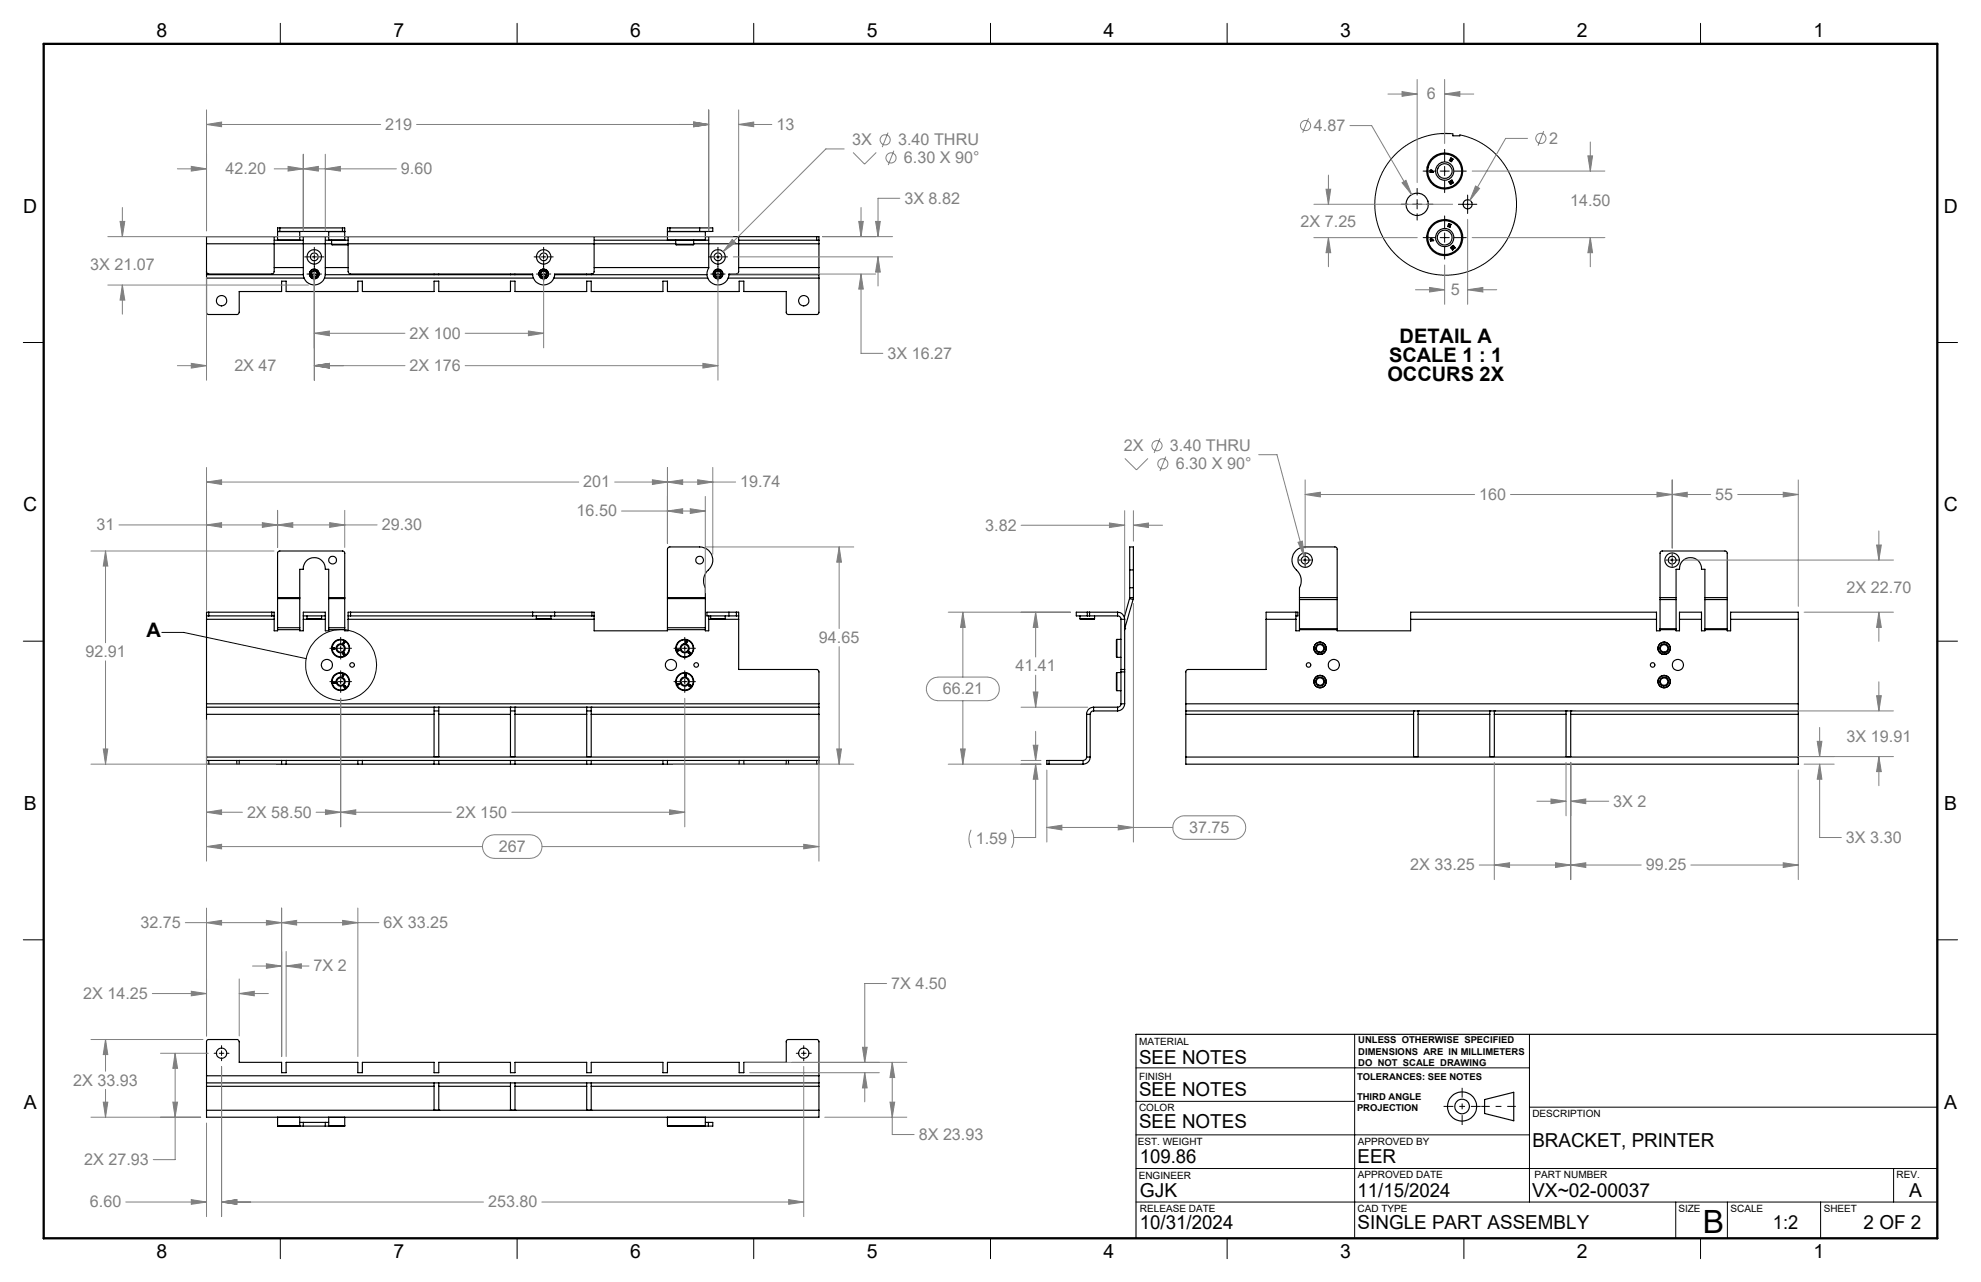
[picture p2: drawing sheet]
<svg xmlns="http://www.w3.org/2000/svg" width="432mm" height="279mm" viewBox="0 0 432 279" stroke-linecap="round" stroke-linejoin="round" font-family="sans-serif">
<g fill="none" stroke="#000" stroke-width=".25">
<path d="M311.8 37h.3v.4h.3v.2h-.7zM311.9 37.1l.1 .3h-.1zM314.1 29.1h2M315.8 39.6l.1-.1 .3 .5-.1-.5 .1-.1 .4 .4-.3-.5 .2-.1 .3 .6-.2 .2-.3-.4 .1 .5-.2 .1zM316.3 34.4l.4 .3v.1l-.4-.2v.1l.3 .2-.1 .1-.3-.2-.1 .2 .3 .1v.1l-.5-.2zM316.7 29.2v.4h1.5v-.2M45 59.2v.7M45 59.9v.7M45 53.1v6.1M45 53.1h27.3M45 59.9h21.1M59.8 51.6v7.6l-.3 .4-14 .1-.4-.2-.1-.3"/>
<path d="M59.8 52.4h6.3M59.8 58.3h6.3M60.5 50.4v.1M60.5 51.6h-15.5v1.5M60.5 52.3v.1M60.5 50.5h14.6M60.5 52.3h4.8M61 49.7h-.5v2.6M61 49.7v.7h-.5M61 49.7h13.6M65.3 50.4v.1M65.3 52.3v.1"/>
<path d="M65.3 50.5v1.8M65.3 51.6h6.3M66.1 51.6v8.1a2.4 2.4 0 0 0 2.4 2.4 2.4 2.4 0 0 0 2.4-2.4v-8.1M67.9 59.9h1.2M70.9 52.4h5M70.9 59.9h45.2M70.9 58.3h5M71.6 50.4v.1M71.6 52.3v.1M71.6 50.5v1.8M71.6 52.3h3.5M72.3 53.2h3.6"/>
<path d="M72.3 53.2l.1 .2h3.5M72.3 52.4v.8M74.6 49.7h.5v2.6M74.6 49.7v.7h.5M75.1 50.4v.1M75.1 52.3v.1M75.1 51.6h70.4M75.9 51.6v1.5M75.9 53.1h71.4M94.6 59.7v.2M95.6 59.7v.2M111.3 59.7v.2"/>
<path d="M112.3 59.7v.2M117.9 59.9h1.2M120.9 59.9h33.2M127.9 59.7v.2M128.9 59.7v.2M129.5 51.6v7.7l-.2 .3-8.4 .1a2.4 2.4 0 0 1-2.4 2.4 2.4 2.4 0 0 1-2.4-2.4h-39.7l-.4-.2-.1-.3v-6.1M129.5 52.4h25M129.5 58.3h25M145.5 50.4v.1M145.5 52.3v.1M145.5 50.5h8.2M145.5 52.3h8.2"/>
<path d="M146 49.7h-.5v2.6M146 49.7v.7h-.5M146 49.7h6.5M147.3 53.2h3.9M147.3 53.2l.1 .2h3.7l.1-.2M147.3 52.4v.8M151.2 52.4v.8M151.2 53.1h27.3M152.5 49.7h2.9v.7h-2.9zM153.7 50.4v.1M153.7 52.3v.1M153.7 50.5v1.8"/>
<path d="M153.7 51.6h24.3M154.5 51.6v6.8a2.4 2.4 0 0 0 1.3 3.6 2.4 2.4 0 0 0 3.1-2.3h1.6l.5-.3v-7.8M155.9 59.9h1.2M158.9 59.9h19.6M161 52.4h17M161 58.3h17.5M178 51.6h.5v.8M178 52.4h.5M178 51.6v.8M178.5 52.4v.7M178.5 58.3v1.6M178.5 59.9v.7"/>
<path d="M178.5 53.1v5.2M311.8 52h.3l.1 .4 .3-.1v.2l-.7 .1zM311.9 52.1l.2 .3h-.2zM315.8 48.7l.5 .2-.1 .1-.3-.1-.1 .1 .4 .1-.1 .2-.3-.2-.1 .2 .4 .2-.6-.1zM316.2 54l.1-.1 .4 .4-.3-.5 .1-.1 .5 .3-.3-.4 .1-.1 .4 .5-.2 .2-.4-.3 .2 .4-.2 .2zM45 60.6v7.5l.4 .4h6.4l.3-.4v-4.6h9.3v-2.2h1v2.2h15.6v-2.2h1v2.2h15.6v-2.2h1v2.2h15.7v-2.2h1v2.2h15.6v-2.2h1v2.2h15.6v-2.2h1v2.2h15.6v-2.2h1v2.2h9.3v4.6l.2 .4h6.5l.4-.4v-7.5M45 60.6h21.3M70.7 60.6h45.6M120.7 60.6h33.6M158.7 60.6h19.8M45 134.2h.5M45 134.2v.8"/>
<path d="M45 135v18.4M45 135h14.8M45.5 133.4h-.5v.8M45.5 133.4v.8M45.5 133.4h13.7M45.5 134.2h13.7M59.2 134.2h.6M59.2 133.4h.6v.8M59.2 133.4v.8M59.8 134.2v.8M59.8 135v2.5h.7v-.3M60.5 136.8v.4"/>
<path d="M60.5 130.2v.3M60.5 130.2v-9.7l.4-.4 14 .1 .2 .3v9.7M60.5 136.8h4.8M60.5 137.2h4.8M60.5 130.5v6.3M60.5 130.5h4.8M60.5 130.2h4.8M65.3 136.8v.4M65.3 130.2v.3M65.3 130.2v-6.1h.8a2.4 2.4 0 0 1 2.4-2.6 2.4 2.4 0 0 1 2.4 2.6h.7v6.1M65.3 130.5v6.3M66.1 134.2h4.8"/>
<path d="M66.1 134.2v-.8h4.8v.8M66.1 134.2v.8M66.1 135v2.5h-.8v-.3M66.1 135h.9M66.9 134.9h3.2M66.9 134.2v.7M66.9 134.9l.1 .1M67 135h3M70 135h.9M70.1 134.2v.7M70.1 134.9l-.1 .1M70.9 134.2v.8"/>
<path d="M70.9 135v2.5h.7v-.3M71.6 136.8v.4M71.6 130.2v.3M71.6 136.8h3.5M71.6 137.2h3.5M71.6 130.5v6.3M71.6 130.5h3.5M71.6 130.2h3.5M74.9 139.8l.3 .2-.2-.1v.3l-.1-.1 .1 .2-.2-.1zM75.1 136.8v.4M75.1 130.2v.3M75.1 130.5v6.3"/>
<path d="M75.9 134.2h.5M75.9 134.2v.8M75.9 135v2.5h-.8v-.3M75.9 135h41.1M76.4 133.4h-.5v.8M76.4 133.4v.8M76.4 133.4h39.7M76.4 134.2h39.7M116.1 133.4h4.8M116.1 134.2h4.8M116.1 133.4v.8M116.9 134.9h3.2"/>
<path d="M116.9 134.2v.7M116.9 134.9l.1 .1M117 135h3M120 135h9.5M120.1 134.2v.7M120.1 134.9l-.1 .1M120.9 133.4v.8M120.9 133.4h8.1M120.9 134.2h8.1M129 133.4h.5v.8M129 134.2h.5M129 133.4v.8"/>
<path d="M129.5 134.2v.8M129.5 135v2.5h16v-.3M145.5 136.8v.4M145.5 130.2v.3M145.5 130.2v-10.7l.4-.3h6.6a2.93 2.93 0 0 1 2.8 2.1 2.93 2.93 0 0 1-1.3 3.3 3.2 3.2 0 0 0-.3 3.5v2.1M145.5 130.5v6.3M145.5 136.8h8.2M145.5 137.2h8.2M145.5 130.5h8.2M145.5 130.2h8.2M149.5 139.7l.3 .1h-.3l.2 .1-.2 .1 .2 .1h-.3zM153.7 136.8v.4"/>
<path d="M153.7 130.2v.3M153.7 130.5v6.3M154.5 134.2v.8M154.5 135h.5M154.5 135v2.5h-.8v-.3M154.9 134.9h3.2M154.9 134.2v.7M154.9 134.9l.1 .1M155 135h3M158 135h3M158.1 134.2v.7M158.1 134.9l-.1 .1"/>
<path d="M158.9 133.4h-4.8v.8h4.8M158.9 133.4v.8M158.9 133.4h1.6M158.9 134.2h1.6M160.5 133.4h.5v.8M160.5 134.2h.5M160.5 133.4v.8M161 134.2v.8M161 135v10.9h17.2l.3 .4v7.1M235.4 134.9h3.2M235.4 134.2v.7M237 134.2h.5"/>
<path d="M237 133.4h.5M237 133.4h-2.4v.8h2.4M237 133.4v.8M237.5 133.4h6.1M237.5 134.2h6.1M237.5 133.4v.8M238.6 134.2v.7M243.5 139.3v4M243.5 139.3h.8M243.6 133.4a1.57 1.57 0 0 1 1.5 1.6M243.6 134.2a.72 .72 0 0 1 .7 .8M243.6 133.4v.8"/>
<path d="M244.3 135h.8M244.3 135v10.9M245.1 137v.2M245.1 137h.1M245.1 135v10.9M246.2 130.5l-1.1 4M246.2 130.5l.8 .2M246.2 124.2v-5h.9v5M246.2 124.2v3.9M246.2 130.2v.3M246.2 130.2h.9M246.2 124.2h.9"/>
<path d="M246.2 128.1h.9M246.2 128.1v2.1M247 130.7l-1.9 6.3M247.1 124.2v3.9M247.1 130.2l-.1 .5M247.1 128.1v2.1M276 135v10.9h-17.2l-.3 .4v7.1M276 135h6.5M282.5 133.4v1.6M282.5 133.4h-6.5v1.6M282.5 133.4h.4v.8h-.4M282.5 135v2.5h.7v-.3"/>
<path d="M283.2 130.2v-2.1a3.3 3.3 0 0 0-1-4.3 2.85 2.85 0 0 1-.3-3 2.85 2.85 0 0 1 2.6-1.6h6.6l.3 .2 .1 10.8M283.2 130.2v.5M283.2 137v.2M283.2 137.2h8.3M283.2 130.2h8.3M283.2 130.7h8.3M283.2 130.7v6.3M283.2 137h8.3M291.5 130.2v.5M291.5 137v.2M291.5 130.7v6.3M307.5 135v-1.6h53.6v1.6"/>
<path d="M307.5 135h53.6M307.5 135v2.5h-16v-.3M361.1 135v2.5h.7v-.3M361.8 130.2v-9.7l.4-.4 14.1 .1 .2 .3v9.7M361.8 130.2v.5M361.8 137v.2M361.8 137.2h3.5M361.8 130.2h3.5M361.8 130.7v6.3M361.8 130.7h3.5M361.8 137h3.5M365.3 130.2v-6.1h.8a2.4 2.4 0 0 1 2.4-2.6 2.4 2.4 0 0 1 2.4 2.6h.7v6.1"/>
<path d="M365.3 130.2v.5M365.3 137v.2M365.3 130.7v6.3M366.1 135v-1.6h4.8v1.6M366.1 135h4.8M366.1 135v2.5h-.8v-.3M370.9 135v2.5h.7v-.3M371.6 130.2v.5M371.6 137v.2M371.6 137.2h4.9M371.6 130.2h4.9M371.6 130.7v6.3"/>
<path d="M371.6 130.7h4.9M371.6 137h4.9M376.5 130.2v.5M376.5 137v.2M376.5 130.7v6.3M377.2 135v-1.6h14.8v1.6M377.2 135h14.8M377.2 135v2.5h-.7v-.3M392 135v18.4M45 154.1v1.6M45 153.4v.7M45 155.7v9.3"/>
<path d="M45 154.1h133.5M45 155.7h49.6M45 153.4h133.5M72.7 148.7l.3 .2h-.3zM72.7 141.3h.1l-.1 .1M72.7 141.1l.3 .3h-.3zM72.7 148.7l.1 .1zM74.7 147l.2 .1-.2 .1 .2 .1-.2-.1 .1 .2-.2-.1zM74.7 142.5l.2 .2v-.3l.2 .2-.1-.3 .2 .3-.3-.1 .1 .2-.1 .1zM74.9 140.1h.1M74.9 149.6l.2 .2-.1-.3 .3 .1-.2-.2 .3 .2-.1 .2-.2-.2v.3zM94.6 154.1v1.6"/>
<path d="M94.6 154.1h.1M94.6 155.7v9.2h1v-9.2M94.6 154.9h1M95.6 154.1v1.6M95.6 154.1h.1M95.6 155.7h15.7M111.3 154.1v1.6M111.3 154.1h.1M111.3 155.7v9.2h1v-9.2M111.3 154.9h1M112.3 154.1v1.6M112.3 154.1h.1"/>
<path d="M112.3 155.7h15.6M127.9 154.1v1.6M127.9 154.1h.1M127.9 155.7v9.2h1v-9.2M127.9 154.9h1M128.9 154.1v1.6M128.9 154.1h.1M128.9 155.7h49.6M147.7 149l.4 .2-.3 .1zM147.7 141.6l.4 .2-.3 .1zM147.8 141.7l.1 .1zM147.8 149l.1 .2z"/>
<path d="M149.3 147h.3h-.2l.2 .1-.2 .1 .2 .1h-.3zM149.6 147.3h.1M150.2 142.1l.3 .1h-.3l.1 .3-.3-.2 .3 .2-.2-.3 .3 .1zM150.2 149.3h.1M150.3 149.2l.3 .2h-.3l.1 .3-.3-.2 .3 .1-.2-.3 .3 .1zM178.5 154.1v1.6M178.5 153.4v.7M178.5 155.7v9.3M236.9 155.7h.7M236.9 155.7v9.3M237.6 155.7v9.3M238.4 154.1a1.51 1.51 0 0 0-1.5 1.6"/>
<path d="M238.4 154.9a.72 .72 0 0 0-.8 .8M238.4 154.1h5.2M238.4 154.9h5.2M238.4 154.1v.8M243.5 146.6v3.9M243.5 150.5h.8M243.5 146.6h.8M243.5 143.3h.8M243.6 154.1v.8M244.3 145.9v.5M244.3 153.4a.72 .72 0 0 1-.7 .7M244.3 153.4h.8"/>
<path d="M244.3 145.9h.8M244.3 146.4v7M244.3 146.4h.8M245.1 145.9v.5M245.1 153.4a1.57 1.57 0 0 1-1.5 1.5M245.1 146.4v7M258.5 153.4v1.5M258.5 154.9v.8M258.5 155.7h49.6M258.5 154.9h133.5M258.5 153.4h133.5M258.5 155.7v9.3"/>
<path d="M308.1 154.9h.1M308.1 154.9v.8M308.1 155.7v9.2h1v-9.2M309.1 154.9h.1M309.1 154.9v.8M309.1 155.7h15.6M324.7 154.9h.1M324.7 154.9v.8M324.7 155.7v9.2h1v-9.2M325.7 154.9h.1M325.7 154.9v.8M325.7 155.7h15.6"/>
<path d="M341.3 154.9h.1M341.3 154.9v.8M341.3 155.7v9.2h1.1v-9.2M342.4 154.9h.1M342.4 154.9v.8M342.4 155.7h49.6M392 153.4v1.5M392 154.9v.8M392 155.7v9.3M45 165.7h.5M45 165.7v.8h.5M45 165v.7"/>
<path d="M45 165h133.5M45.5 166.5h6.1M45.5 165.7h6.1M45.5 165.7v.8M51.6 165.7h.5M51.6 166.5h.5M51.6 165.7v.8M52.1 166.5h119.3M52.1 165.7h119.3M52.1 165.7v.8M61.4 165.7v.8M62.4 165.7v.8"/>
<path d="M78 165.7v.8M79 165.7v.8M94.6 165.7v.8M95.6 165.7v.8M111.3 165.7v.8M112.3 165.7v.8M127.9 165.7v.8M128.9 165.7v.8M144.5 165.7v.8M145.5 165.7v.8M161.1 165.7v.8M162.1 165.7v.8"/>
<path d="M171.4 165.7h.5M171.4 166.5h.5M171.4 165.7v.8M171.9 166.5h6.1M171.9 165.7v.8M171.9 165.7h6.1M178 165.7h.5M178 165.7v.8M178.5 165.7v.8h-.5M178.5 165v.7M228.7 165.7h-.5v.8h.5M228.7 166.5h7.4"/>
<path d="M228.7 165.7h7.4M228.7 165.7v.8M236.1 165.7v.8M236.9 165a.78 .78 0 0 1-.8 .7M236.9 165h.7M237.6 165a1.57 1.57 0 0 1-1.5 1.5M258.5 165v1.5h133.5v-1.5M258.5 165h133.5M45 234.5v-7.6l.4-.3h6.4l.3 .4v4.5h9.3v2.3h1v-2.3h15.6v2.3h1v-2.3h15.6v2.3h1v-2.3h15.7v2.3h1v-2.3h15.6v2.3h1v-2.3h15.6v2.3h1v-2.3h15.6v2.3h1v-2.3h9.3v-4.6l.2-.3h6.5l.4 .3v7.6M45 234.5v1.5M45 236v.7M45 236.7v5.3"/>
<path d="M45 234.5h133.5M45 236h133.5M45 236.7h49.6M94.6 236v.7M94.6 236.7v5.3M95.6 236v.7M95.6 236.7v5.3M95.6 236.7h15.7M111.3 236v.7M111.3 236.7v5.3M112.3 236v.7M112.3 236.7v5.3"/>
<path d="M112.3 236.7h15.6M127.9 236v.7M127.9 236.7v5.3M128.9 236v.7M128.9 236.7v5.3M128.9 236.7h49.6M178.5 234.5v1.5M178.5 236v.7M178.5 236.7v5.3M323.6 239.6l6.4-1.5v6.2l-6.4-1.6zM422.3 225.4h-174.7v44.5M45 242v1.5h133.5v-1.5"/>
<path d="M45 242h133.5M60.5 243.5h.1M60.5 245.4h5.6M60.5 243.5v1.9M60.5 243.5h4.8M60.5 245.4h4.8M65.3 243.5h.1M65.3 245.4h.1M65.3 243.5v1.9M65.3 244.6h.8M66.1 245.4h4.8M66.1 244.6h4.8"/>
<path d="M66.1 244.6v.8M70.9 244.6v.8M70.9 244.6h.7M71.6 243.5h.1M71.6 245.4h.1M71.6 243.5v1.9M71.6 243.5h3.5M71.6 245.4h3.5M75.1 243.5h.1M75.1 245.4h-4.2M75.1 243.5v1.9M94.6 242h.1"/>
<path d="M95.6 242h.1M111.3 242h.1M112.3 242h.1M127.9 242h.1M128.9 242h.1M145.5 243.5h.1M145.5 245.4h8.2M145.5 243.5v1.9M145.5 243.5h8.2M153.7 243.5h.1M153.7 245.4h.1M153.7 245.4h.7"/>
<path d="M153.7 244.6h.7M153.7 243.5v1.9M154.4 244.6h1v.8h-1M154.4 244.6v.8"/>
<circle cx="314.9" cy="37.3" r="2.01"/>
<circle cx="314.9" cy="37.3" r="3.7"/>
<circle cx="314.9" cy="37.3" r="1.6"/>
<circle cx="314.9" cy="37.3" r="3.9"/>
<circle cx="68.5" cy="56" r="1.59"/>
<circle cx="68.5" cy="59.7" r="1.05"/>
<circle cx="68.5" cy="59.7" r=".62"/>
<circle cx="68.5" cy="59.7" r=".77"/>
<circle cx="68.5" cy="59.7" r="1.04"/>
<circle cx="68.5" cy="56" r=".85"/>
<circle cx="118.5" cy="56" r="1.58"/>
<circle cx="118.5" cy="59.7" r=".61"/>
<circle cx="118.5" cy="59.7" r="1.04"/>
<circle cx="118.5" cy="59.7" r="1.05"/>
<circle cx="118.5" cy="56" r=".85"/>
<circle cx="118.5" cy="59.7" r=".76"/>
<circle cx="156.5" cy="56" r=".85"/>
<circle cx="156.5" cy="59.7" r=".61"/>
<circle cx="156.5" cy="59.7" r="1.05"/>
<circle cx="156.5" cy="56" r="1.59"/>
<circle cx="156.5" cy="59.7" r=".76"/>
<circle cx="308.9" cy="44.5" r="2.45"/>
<circle cx="314.9" cy="51.8" r="1.63"/>
<circle cx="314.9" cy="51.8" r="3.9"/>
<circle cx="314.9" cy="51.8" r="3.7"/>
<circle cx="314.9" cy="51.8" r="1.99"/>
<circle cx="319.9" cy="44.5" r="1"/>
<circle cx="48.3" cy="65.5" r="1.13"/>
<circle cx="175.2" cy="65.6" r="1.12"/>
<circle cx="72.5" cy="122.1" r=".85"/>
<circle cx="152.5" cy="122.1" r=".85"/>
<circle cx="284.5" cy="122.1" r=".85"/>
<circle cx="284.5" cy="122.1" r="1.58"/>
<circle cx="364.5" cy="122.1" r="1.57"/>
<circle cx="364.5" cy="122.1" r=".85"/>
<circle cx="71.2" cy="144.9" r="1.21"/>
<circle cx="74.2" cy="141.3" r="1.86"/>
<circle cx="74.2" cy="148.6" r=".8"/>
<circle cx="74.2" cy="148.6" r="1"/>
<circle cx="74.2" cy="141.3" r="1.96"/>
<circle cx="74.3" cy="141.3" r=".81"/>
<circle cx="74.3" cy="141.3" r="1.01"/>
<circle cx="74.3" cy="148.6" r="1.85"/>
<circle cx="74.3" cy="148.6" r="1.97"/>
<circle cx="76.8" cy="144.9" r=".5"/>
<circle cx="146.2" cy="144.9" r="1.21"/>
<circle cx="149.2" cy="141.3" r="1.86"/>
<circle cx="149.2" cy="148.6" r=".81"/>
<circle cx="149.2" cy="141.3" r="1.97"/>
<circle cx="149.2" cy="141.3" r="1.01"/>
<circle cx="149.2" cy="148.5" r="1.85"/>
<circle cx="149.3" cy="148.6" r=".99"/>
<circle cx="149.3" cy="148.5" r="1.98"/>
<circle cx="149.3" cy="141.3" r=".81"/>
<circle cx="151.8" cy="144.9" r=".5"/>
<circle cx="285.2" cy="144.9" r=".5"/>
<circle cx="287.7" cy="141.3" r="1.34"/>
<circle cx="287.7" cy="148.5" r="1.36"/>
<circle cx="287.7" cy="148.5" r=".8"/>
<circle cx="287.7" cy="141.3" r="1.01"/>
<circle cx="287.7" cy="141.3" r="1.33"/>
<circle cx="287.7" cy="148.6" r="1.34"/>
<circle cx="287.7" cy="148.5" r="1"/>
<circle cx="287.7" cy="141.3" r=".81"/>
<circle cx="290.7" cy="144.9" r="1.21"/>
<circle cx="360.2" cy="144.9" r=".5"/>
<circle cx="362.7" cy="148.5" r="1.34"/>
<circle cx="362.7" cy="148.6" r=".82"/>
<circle cx="362.7" cy="141.3" r="1.34"/>
<circle cx="362.7" cy="148.5" r="1.36"/>
<circle cx="362.7" cy="148.5" r="1.01"/>
<circle cx="362.7" cy="141.3" r=".81"/>
<circle cx="362.7" cy="141.3" r="1.01"/>
<circle cx="365.7" cy="144.9" r="1.22"/>
<circle cx="48.3" cy="229.6" r="1.13"/>
<circle cx="175.2" cy="229.5" r="1.12"/>
<circle cx="318.7" cy="241.1" r="3.2"/>
<circle cx="318.7" cy="241.2" r="1.6"/>
</g>
<g fill="none" stroke="#000" stroke-width=".22">
<path d="M61.1 5.1v4.5M112.7 5.1v4.5M164.3 5.1v4.5M215.9 5.1v4.5M267.5 5.1v4.5M319.1 5.1v4.5M370.7 5.1v4.5M310.2 37.3h2.7M313.9 37.3h2M314.9 32.6v2.6M314.9 36.3v2M314.9 39.3v2.7"/>
<path d="M316.7 29.2l-3.1-.1-3 .6-2.8 1.2-2.5 1.7-2.1 2-1.8 2.8-.9 2.2-.7 3.1-.1 2.8 .4 2.6 .8 2.5 .9 1.8 .9 1.3 2 2.3 2.6 1.9 2.8 1.3 3.1 .7 2.6 .1 3.4-.6 2-.7 2.2-1.1 1.1-.8 2.5-2.3 1.4-2.1 1.4-3 .6-2.7 .2-3-.5-2.8-.9-2.6-1.5-2.7-1.8-2.2-2.4-1.9-2.6-1.3-2.7-.8M316.9 37.3h2.7M66.4 56h1.1M66.9 59.7h.6M68 56h1M68 59.7h1M68.5 53.9v1.1M68.5 55.5v1M68.5 57v1.1M68.5 58.1v.6M68.5 59.2v1M69.5 56h1.1"/>
<path d="M69.5 59.7h.6M116.4 56h1.1M116.9 59.7h.6M118 56h1M118 59.7h1M118.5 53.9v1.1M118.5 55.5v1M118.5 57v1.1M118.5 58.1v.6M118.5 59.2v1M119.5 56h1.1M119.5 59.7h.6"/>
<path d="M154.4 56h1.1M154.9 59.7h.6M156 56h1M156 59.7h1M156.5 53.9v1.1M156.5 55.5v1M156.5 57v1.1M156.5 58.1v.6M156.5 59.2v1M157.5 56h1.1M157.5 59.7h.5M305.4 44.5h1.5"/>
<path d="M307.9 44.5h2M308.9 41.1v1.4M308.9 43.5v2M308.9 46.6v1.4M310.2 51.8h2.7M310.9 44.5h1.4M313.9 51.8h2M314.9 47.1v2.6M314.9 50.8v2M314.9 53.8v2.7M316.9 51.8h2.7M317.9 44.5h4"/>
<path d="M319.9 42.5v4M5.1 74.6h4.4M68.5 60.7v.6M118.5 60.7v.6M156.5 60.7v.6M422.3 74.6h4.4M5.1 139.7h4.4M35.3 137.8h4.7l26.7 5.7M74.3 138.9v1.4M149.3 138.9v1.4M283.1 122.1h.4M284 122.1h1"/>
<path d="M284.5 120.7v.4M284.5 121.6v1M284.5 123.1v.3M285.5 122.1h.3M363.1 122.1h.4M364 122.1h1M364.5 120.7v.4M364.5 121.6v1M364.5 123.1v.3M365.5 122.1h.3M422.3 139.7h4.4M71.9 141.3h1.3"/>
<path d="M71.9 148.6h1.3M73.7 141.3h1.1M73.7 148.6h1.1M74.3 140.8v1M74.3 142.3v1.4M74.3 146.2v1.3M74.3 148v1M74.3 149.6v1.3M75.2 141.3h1.4M75.2 148.6h1.4M146.9 141.3h1.3M146.9 148.6h1.3"/>
<path d="M148.7 141.3h1.1M148.7 148.6h1.1M149.3 140.8v1M149.3 142.3v1.4M149.3 146.2v1.3M149.3 148v1M149.3 149.6v1.3M150.2 141.3h1.4M150.2 148.6h1.4M5.1 204.8h4.4M422.3 204.8h4.4M46.7 229.6h.6"/>
<path d="M47.8 229.6h1M48.3 227.9v.6M48.3 229v1M48.3 230.5v.7M49.3 229.6h.6M173.6 229.6h.6M174.7 229.6h1M175.2 227.9v.6M175.2 229v1M175.2 230.5v.7M176.2 229.6h.6M247.6 232.7h85.8"/>
<path d="M295.3 225.4v44.5M333.4 225.4v36.6M247.6 254.7h174.7M247.6 247.3h85.8M247.6 240h47.7M333.4 241.3h88.9M412.7 254.7v7.3M61.1 269.9v4.4M112.7 269.9v4.4M164.3 269.9v4.4M215.9 269.9v4.4M247.6 262h174.7"/>
<path d="M267.5 269.9v4.4M319.1 269.9v4.4M365.3 262v7.9M370.7 269.9v4.4M376.5 262v7.9M396.8 262v7.9"/>
<circle cx="74.4" cy="144.9" r="7.7"/>
</g>
<g fill="none" stroke="#808080" stroke-width=".22">
<path d="M305.6 20l3.3 .5-3.3 .5zM308.9 17.3v22.5M314.9 17.3v14M38.7 36.8h6.3M41.7 36.3l3.3 .5-3.3 .5zM45 27.1l3.3-.5v1zM45 24v26.3M45 27.1h38M59.8 36.8h26.6M62.8 36.3l3.3 .5-3.3 .5zM66.1 36.8l3.3-.5v1zM66.1 33.6v16.7"/>
<path d="M70.9 36.8l3.3-.5v1zM70.9 33.6v16.7M90.8 27.1h63.7M151.2 26.6l3.3 .5-3.3 .5zM154.5 24v26.3M161 27.1l3.3-.5v1zM161 24v26.3M161 27.1h7.2M184 32.5h-4l-22.4 22.4M185.9 33.2l2.6 2.6 2.5-2.6M193.6 28.9l-1.3 3.2M194.8 32.8l-1.2 3.2"/>
<path d="M285.2 25.8l-1.2 3.1M289.6 38.2v6.3M294.3 27.4h4.7l8.7 15M302.5 20.5h6.4M305.6 39.8l.9-.5 1.2 3.1zM314.9 20.5l3.3-.5v1zM314.9 20.5h6.3M320.9 37.3h28.9M333 30.2h-4.8l-7.8 13.5M336.5 28.6l-1.3 3.2M346.1 34h1l-.5 3.3zM346.6 30.9v6.4"/>
<path d="M23.5 51.6h136.2M26.2 48.3h1l-.5 3.3zM26.7 45.2v6.4M68.5 59.3v23.6M118.5 59.3v16.5M156.5 59.3v23.6M159.3 59.7h31.6M159.6 52.2l.7 .7-2.7 2zM159.8 56h34.8M179.3 51.6h15.3M187.2 48.3h1l-.5 3.3zM187.7 59.7l.5 3.3h-1z"/>
<path d="M187.7 59.7v17.3h4.7M187.7 45.2v6.4M190.9 48.3h1l-.5 3.3zM191.4 56l.5 3.3h-1zM191.4 56v6.3M196.1 43.2h-4.7v8.4M286.4 51.8h22.5M286.4 44.5h30.2M289 41.2h1.1l-.5 3.3zM289.6 51.8l.5 3.3h-1.1zM289.6 51.8v6.3M314.9 57.7v8.6"/>
<path d="M319.9 47.8v18.5M320.9 51.8h28.9M321.6 40.5l.9 .6-2.1 2.6zM346.6 51.8l.5 3.3h-1zM346.6 51.8v6.3M23.5 62.1h43.7M26.7 62.1l.5 3.3h-1zM26.7 62.1v6.4M38.7 79.7h6.3M41.7 79.2l3.3 .5-3.3 .5zM45 60.5v22.4M68.5 79.7l3.3-.5v1z"/>
<path d="M68.5 72.6l3.3-.5v1.1zM68.5 79.7h19.8M68.5 72.6h19.8M101.4 79.7h55.1M101.4 72.6h17.1M115.2 72.1l3.3 .5-3.3 .6zM153.2 79.2l3.3 .5-3.3 .5zM308.5 63.1h6.4M311.6 62.7l3.3 .4-3.3 .5zM319.9 63.1l3.3-.4v.9zM319.9 63.1h6.3M245.2 99.9l2.5 2.5 2.5-2.5"/>
<path d="M252.8 95.6l-1.2 3.1M254.1 99.5l-1.3 3.2M274.4 99.1h3.9l6 22.1M25.9 114.4h56.3M45 114.4l3.3-.5v1zM45 105.1l3.3-.5v1zM45 101.9v31.1M45 105.1h81.2M57.2 113.9l3.3 .5-3.3 .5zM60.5 114.4l3.3-.5v1zM60.5 111.2v8.1M71.9 113.9l3.2 .5-3.2 .5z"/>
<path d="M75.1 111.2v8.1M134 105.1h26.3M135.5 111.4h18.2M142.2 104.6l3.3 .5-3.3 .5zM145.5 111.4l3.3-.5v1zM145.5 105.1l3.3-.5v1zM145.5 101.9v16.5M150.5 110.9l3.2 .5-3.2 .5zM152.1 104.6l3.3 .5-3.3 .5zM153.7 108.2v21M153.8 119.2h32.3M155.4 101.9v18.9"/>
<path d="M182.9 119.2l.5 3.3h-1zM182.9 119.2v17.8M222.6 114.5h22.5M241.8 114l3.3 .5-3.3 .5zM245.1 111.3v22.4M247.1 114.5l3.2-.5v1zM247.1 111.3v6.6M247.1 114.5h6.3M282.9 118.2l1-.3 .4 3.3zM284.5 107.8l3.3-.5v1zM284.5 107.8h36.9M284.5 104.6v14.9"/>
<path d="M329.2 107.8h43.7M361.2 107.3l3.3 .5-3.3 .5zM364.5 107.8l3.3-.5v1zM364.5 104.6v14.9M378.8 107.8h13.2M388.7 107.3l3.3 .5-3.3 .5zM392 104.6v27.6M409 118.8h1.1l-.6 3.3zM409.5 115.7v6.4M19.8 120.1h39.9M23 120.1l.5 3.3h-1zM23 120.1v20"/>
<path d="M206.7 133.4h26.6M209.9 133.4l.5 3.3h-1zM209.9 133.4v14.2M225.7 133.4l.5 3.3h-1zM225.7 133.4v9.8M247.1 131.5v52M367.1 122.1h45.6M393.2 133.4h19.5M409.5 133.4l.6 3.3h-1.1zM409.5 133.4v6.4M23 144v22.5M45 157v30.7"/>
<path d="M74.3 152.2v28M149.3 152.2v28M178.5 157v30.7M182.9 140.9v25.6M202.6 148.4l1-.7 .9-.1h10.8a2.58 2.58 0 0 1 2.5 2.5 2.58 2.58 0 0 1-2.5 2.6h-10.8a2.57 2.57 0 0 1-2.4-1.6 2.57 2.57 0 0 1 .5-2.7zM209.9 152.7v13.8M222.6 154.1h14.5M225.2 150.8h1l-.5 3.3zM225.7 147.1v7M225.7 159.4v6.3M343.6 154.9h69.1M396.6 158.5v6.4"/>
<path d="M409 151.6h1.1l-.6 3.3zM409.5 148.6v6.3M19.8 166.5h40.3M22.5 163.2h1l-.5 3.3zM45 177l3.3-.5v1zM45 177h7.8M68.9 177h29.5M70.9 176.5l3.4 .5-3.4 .5zM74.3 177l3.2-.5v1zM111.5 177h37.8M145.9 176.5l3.4 .5-3.4 .5zM146.8 166.5h39.3"/>
<path d="M182.4 163.2h1l-.5 3.3zM206.7 166.5h20.2M209.4 163.2h1l-.5 3.3zM222.6 165.7h4.3M225.2 162.4h1l-.5 3.3zM225.7 166.5l.5 3.3h-1zM225.7 166.5v16h-4.7M228.2 167.8v15.7M243.7 179.8l3.4 .5-3.4 .6zM256.5 178.4a2.39 2.39 0 0 1 1.7-.6h10.8a2.56 2.56 0 0 1 2.5 2.6 2.56 2.56 0 0 1-2.5 2.5h-10.8a2.56 2.56 0 0 1-2.4-1.6 2.56 2.56 0 0 1 .7-2.9zM325.7 166.2v25.5M335 174.6h6.3"/>
<path d="M338.1 174.1l3.2 .5-3.2 .6zM341.3 166.2v11.6M342.4 174.6l3.3-.5v1.1zM342.4 166.2v25.5M342.4 174.6h8.3M343.6 164.9h69.1M392 167.8v23.9M393.2 166.5h6.6M396.1 161.6h1l-.5 3.3zM396.6 166.5l.5 3.3h-1zM396.6 166.5v16h4.8M409.5 164.9l.6 3.3h-1.1z"/>
<path d="M409.5 164.9v6.3M45 184.5l3.3-.5v1zM45 197.9v27.9M45 184.5h60.2M61.4 197.9v32.4M78 197.9v32.4M105.9 182.7l.9-.6 .9-.2h7.9a2.58 2.58 0 0 1 2.5 2.6 2.58 2.58 0 0 1-2.5 2.6h-7.9a2.57 2.57 0 0 1-2.3-1.6 2.57 2.57 0 0 1 .5-2.8zM118.1 184.5h60.4M175.2 184l3.3 .5-3.3 .5zM211.7 180.8a4.5 4.5 0 0 0 0 4M220.5 180.8a4.5 4.5 0 0 1 0 4M228.2 180.3l3.3-.5v1.1z"/>
<path d="M228.2 180.3h27.4M322.4 188.5h35.4M325.7 188.5l3.3-.5v1.1zM339.1 188l3.3 .5-3.3 .6zM342.4 188.5l3.3-.5v1.1zM368.5 188.5h23.5M388.7 188l3.3 .5-3.3 .6zM33.2 216.5h11.8M40.4 201.1h42.2M41.7 216l3.3 .5-3.3 .5zM45 201.1l3.3-.5v1zM52.1 216.5l3.3-.5v1z"/>
<path d="M52.1 213.4v12.4M52.1 216.5h6.4M55 210.5h6.4M58.1 210l3.3 .5-3.3 .5zM58.1 200.6l3.3 .5-3.3 .5zM61.4 201.1l3.3-.5v1zM62.4 210.5l3.3-.5v1zM62.4 207.4v22.9M62.4 210.5h4.9M74.7 200.6l3.3 .5-3.3 .5zM193.3 214.3h-4.8v17.2M19.8 226.6h24.4"/>
<path d="M23 226.6l.5 3.2h-1zM23 226.6v6.9M23 237.4v6.1M35 229.6h10.4M38.2 229.6l.5 3.2h-1zM38.2 229.6v23.1h-4.8M48.3 232.4v32.7M162.4 231.5h35.3M163.4 233.8h28.3M175.2 232.4v32.7M188 228.2h1l-.5 3.3zM188.5 233.8l.5 3.3h-1z"/>
<path d="M188.5 233.8v6.3M194.5 231.5l.5 3.3h-1zM194.5 231.5v15.8h4.7M19.8 243.5h23.9M22.5 240.2h1l-.5 3.3zM37.7 240.2h1l-.5 3.3zM45 244.8v20.3M179.8 243.5h17.9M194 240.2h1l-.5 3.3zM27.4 262h17.6M41.7 261.4l3.3 .6-3.3 .5zM48.3 262l3.3-.6v1.1z"/>
<path d="M48.3 262h57.1M118.1 262h57.1M171.9 261.4l3.3 .6-3.3 .5z"/>
<circle cx="193" cy="30.5" r="1.11"/>
<circle cx="194.2" cy="34.4" r="1.11"/>
<circle cx="284.6" cy="27.4" r="1.1"/>
<circle cx="335.9" cy="30.2" r="1.12"/>
<circle cx="252.2" cy="97.1" r="1.1"/>
<circle cx="253.5" cy="101.1" r="1.11"/>
</g>
<path d="M330.4 241.1h-7.5" fill="none" stroke="#000" stroke-width=".22" stroke-dasharray="15.2 1.3 1.3 1.3" stroke-dashoffset="13.4" stroke-linecap="butt"/>
<path d="M318.7 237.1v8.1M314.7 241.1h8.1" fill="none" stroke="#000" stroke-width=".22" stroke-dasharray="15.2 1.3 1.3 1.3" stroke-dashoffset="13.1" stroke-linecap="butt"/>
<path d="M9.5 9.6h412.8v260.3h-412.8z" fill="none" stroke="#000" stroke-width=".5"/>
<path d="M45 184.5l3.3-.5v1zM175.2 184l3.3 .5-3.3 .5zM45 114.4l3.3-.5v1zM57.2 113.9l3.3 .5-3.3 .5zM45 105.1l3.3-.5v1zM142.2 104.6l3.3 .5-3.3 .5zM45 177l3.3-.5v1zM70.9 176.5l3.4 .5-3.4 .5zM74.3 177l3.2-.5v1zM145.9 176.5l3.4 .5-3.4 .5zM60.5 114.4l3.3-.5v1zM71.9 113.9l3.2 .5-3.2 .5zM145.5 111.4l3.3-.5v1zM150.5 110.9l3.2 .5-3.2 .5zM152.1 104.6l3.3 .5-3.3 .5zM145.5 105.1l3.3-.5v1zM22.5 163.2h1l-.5 3.3zM23 120.1l.5 3.3h-1zM182.4 163.2h1l-.5 3.3zM182.9 119.2l.5 3.3h-1zM41.7 261.4l3.3 .6-3.3 .5zM48.3 262l3.3-.6v1.1zM48.3 262l3.3-.6v1.1zM171.9 261.4l3.3 .6-3.3 .5zM37.7 240.2h1l-.5 3.3zM38.2 229.6l.5 3.2h-1zM58.1 210l3.3 .5-3.3 .5zM62.4 210.5l3.3-.5v1zM188 228.2h1l-.5 3.3zM188.5 233.8l.5 3.3h-1zM45 201.1l3.3-.5v1zM58.1 200.6l3.3 .5-3.3 .5zM61.4 201.1l3.3-.5v1zM74.7 200.6l3.3 .5-3.3 .5zM52.1 216.5l3.3-.5v1zM41.7 216l3.3 .5-3.3 .5zM194 240.2h1l-.5 3.3zM194.5 231.5l.5 3.3h-1zM23 226.6l.5 3.2h-1zM22.5 240.2h1l-.5 3.3zM241.8 114l3.3 .5-3.3 .5zM247.1 114.5l3.2-.5v1zM209.4 163.2h1l-.5 3.3zM209.9 133.4l.5 3.3h-1zM225.2 162.4h1l-.5 3.3zM225.7 166.5l.5 3.3h-1zM225.7 133.4l.5 3.3h-1zM225.2 150.8h1l-.5 3.3zM228.2 180.3l3.3-.5v1.1zM243.7 179.8l3.4 .5-3.4 .6zM151.2 26.6l3.3 .5-3.3 .5zM161 27.1l3.3-.5v1zM41.7 79.2l3.3 .5-3.3 .5zM68.5 79.7l3.3-.5v1zM68.5 72.6l3.3-.5v1.1zM115.2 72.1l3.3 .5-3.3 .6zM68.5 79.7l3.3-.5v1zM153.2 79.2l3.3 .5-3.3 .5zM190.9 48.3h1l-.5 3.3zM191.4 56l.5 3.3h-1zM187.2 48.3h1l-.5 3.3zM187.7 59.7l.5 3.3h-1zM70.9 36.8l3.3-.5v1zM62.8 36.3l3.3 .5-3.3 .5zM159.6 52.2l-2 2.7 2.7-2zM26.2 48.3h1l-.5 3.3zM26.7 62.1l.5 3.3h-1zM151.2 26.6l3.3 .5-3.3 .5zM45 27.1l3.3-.5v1zM41.7 36.3l3.3 .5-3.3 .5zM66.1 36.8l3.3-.5v1zM346.6 51.8l.5 3.3h-1zM346.1 34h1l-.5 3.3zM289.6 51.8l.5 3.3h-1.1zM289 41.2h1.1l-.5 3.3zM314.9 20.5l3.3-.5v1zM305.6 20l3.3 .5-3.3 .5zM319.9 63.1l3.3-.4v.9zM311.6 62.7l3.3 .4-3.3 .5zM305.6 39.8l2.1 2.6-1.2-3.1zM321.6 40.5l-1.2 3.2 2.1-2.6zM388.7 107.3l3.3 .5-3.3 .5zM364.5 107.8l3.3-.5v1zM361.2 107.3l3.3 .5-3.3 .5zM284.5 107.8l3.3-.5v1zM409.5 133.4l.6 3.3h-1.1zM409 118.8h1.1l-.6 3.3zM282.9 118.2l1.4 3-.4-3.3zM388.7 188l3.3 .5-3.3 .6zM342.4 188.5l3.3-.5v1.1zM339.1 188l3.3 .5-3.3 .6zM325.7 188.5l3.3-.5v1.1zM342.4 174.6l3.3-.5v1.1zM338.1 174.1l3.2 .5-3.2 .6zM396.6 166.5l.5 3.3h-1zM396.1 161.6h1l-.5 3.3zM409.5 164.9l.6 3.3h-1.1zM409 151.6h1.1l-.6 3.3z" fill="#808080"/>
<text font-size="7" x="371.2" y="268.7">B</text>
<g font-size="4.4">
<text x="305.1" y="74.7">DETAIL A</text>
<text x="302.4" y="83.1">OCCURS 2X</text>
<text x="302.8" y="78.9">SCALE 1 : 1</text>
<text x="31.9" y="138.9">A</text>
</g>
<g font-size="4.2">
<text x="34.1" y="8.1">8</text>
<text x="85.7" y="8.1">7</text>
<text x="137.3" y="8.1">6</text>
<text x="188.9" y="8.1">5</text>
<text x="240.5" y="8.1">4</text>
<text x="292.1" y="8.1">3</text>
<text x="343.7" y="8.1">2</text>
<text x="395.3" y="8.1">1</text>
<text x="5.1" y="46.4">D</text>
<text x="423.7" y="46.4">D</text>
<text x="5.1" y="111.4">C</text>
<text x="423.7" y="111.4">C</text>
<text x="5.2" y="176.5">B</text>
<text x="423.8" y="176.5">B</text>
<text x="248.3" y="232">SEE NOTES</text>
<text x="248.3" y="238.9">SEE NOTES</text>
<text x="5.2" y="241.6">A</text>
<text x="248.3" y="245.9">SEE NOTES</text>
<text x="423.8" y="241.6">A</text>
<text x="334" y="249.9">BRACKET, PRINTER</text>
<text x="248.5" y="253.4">109.86</text>
<text x="295.9" y="253.4">EER</text>
<text x="248.5" y="260.8">GJK</text>
<text x="295.9" y="260.8">11/15/2024</text>
<text x="334" y="260.8">VX~02-00037</text>
<text x="416.1" y="260.9">A</text>
<text x="248.5" y="267.9">10/31/2024</text>
<text x="295.9" y="267.9">SINGLE PART ASSEMBLY</text>
<text x="386.5" y="267.9">1:2</text>
<text x="406.2" y="267.9">2 OF 2</text>
<text x="34.1" y="274.2">8</text>
<text x="85.7" y="274.2">7</text>
<text x="137.3" y="274.2">6</text>
<text x="188.9" y="274.2">5</text>
<text x="240.5" y="274.2">4</text>
<text x="292.1" y="274.2">3</text>
<text x="343.7" y="274.2">2</text>
<text x="395.3" y="274.2">1</text>
</g>
<g font-size="3.5" fill="#808080">
<text x="311" y="21.7">6</text>
<text x="84" y="28.3">219</text>
<text x="169.2" y="28.3">13</text>
<text x="286.4" y="28.5">4.87</text>
<text x="185.7" y="31.6">3X</text>
<text x="195.8" y="31.6">3.40 THRU</text>
<text x="197" y="35.6">6.30 X 90°</text>
<text x="337.7" y="31.3">2</text>
<text x="49.2" y="37.9">42.20</text>
<text x="87.4" y="37.9">9.60</text>
<text x="197.1" y="44.4">3X 8.82</text>
<text x="342.2" y="45">14.50</text>
<text x="283.5" y="49.5">2X 7.25</text>
<text x="19.6" y="58.8">3X 21.07</text>
<text x="316.3" y="64.3">5</text>
<text x="89.3" y="73.8">2X 100</text>
<text x="51.1" y="80.9">2X 47</text>
<text x="89.3" y="80.9">2X 176</text>
<text x="193.4" y="78.2">3X 16.27</text>
<text x="245" y="98.3">2X</text>
<text x="255" y="98.3">3.40 THRU</text>
<text x="127.1" y="106.2">201</text>
<text x="161.3" y="106.2">19.74</text>
<text x="256.3" y="102.2">6.30 X 90°</text>
<text x="125.7" y="112.5">16.50</text>
<text x="322.4" y="108.9">160</text>
<text x="373.9" y="108.9">55</text>
<text x="21.1" y="115.6">31</text>
<text x="83.2" y="115.6">29.30</text>
<text x="214.8" y="115.6">3.82</text>
<text x="402.5" y="129.2">2X 22.70</text>
<text x="18.6" y="143.2">92.91</text>
<text x="178.5" y="140.1">94.65</text>
<text x="221.3" y="146.3">41.41</text>
<text x="205.5" y="151.3">66.21</text>
<text x="402.5" y="161.8">3X 19.91</text>
<text x="53.8" y="178.2">2X 58.50</text>
<text x="99.4" y="178.2">2X 150</text>
<text x="351.6" y="175.8">3X 2</text>
<text x="108.7" y="185.7">267</text>
<text x="212.7" y="184">1.59</text>
<text x="259.2" y="181.5">37.75</text>
<text x="402.4" y="183.7">3X 3.30</text>
<text x="307.4" y="189.7">2X 33.25</text>
<text x="358.8" y="189.7">99.25</text>
<text x="30.6" y="202.3">32.75</text>
<text x="83.6" y="202.3">6X 33.25</text>
<text x="68.3" y="211.7">7X 2</text>
<text x="194.3" y="215.5">7X 4.50</text>
<text x="18.1" y="217.7">2X 14.25</text>
<text x="16" y="236.6">2X 33.93</text>
<text x="200.3" y="248.4">8X 23.93</text>
<text x="18.3" y="253.9">2X 27.93</text>
<text x="19.6" y="263.1">6.60</text>
<text x="106.4" y="263.1">253.80</text>
</g>
<g font-size="2.2">
<text x="248.3" y="227.6">MATERIAL</text>
<text x="248.3" y="235.3">FINISH</text>
<text x="248.3" y="242.1">COLOR</text>
<text x="334" y="243.4">DESCRIPTION</text>
<text x="248" y="249.5">EST. WEIGHT</text>
<text x="296" y="249.5">APPROVED BY</text>
<text x="248.2" y="257">ENGINEER</text>
<text x="296" y="256.8">APPROVED DATE</text>
<text x="334.5" y="256.8">PART NUMBER</text>
<text x="413.4" y="256.8">REV.</text>
<text x="248.5" y="264">RELEASE DATE</text>
<text x="295.9" y="264">CAD TYPE</text>
<text x="365.8" y="264">SIZE</text>
<text x="377.2" y="264">SCALE</text>
<text x="397.5" y="264">SHEET</text>
</g>
<g font-size="2.1">
<text x="296.1" y="227.3">UNLESS OTHERWISE SPECIFIED</text>
<text x="296.1" y="229.8">DIMENSIONS ARE IN MILLIMETERS</text>
<text x="296.1" y="232.3">DO NOT SCALE DRAWING</text>
<text x="295.8" y="235.3">TOLERANCES: SEE NOTES</text>
<text x="295.8" y="239.6">THIRD ANGLE</text>
<text x="295.8" y="242.1">PROJECTION</text>
</g>
</svg>
